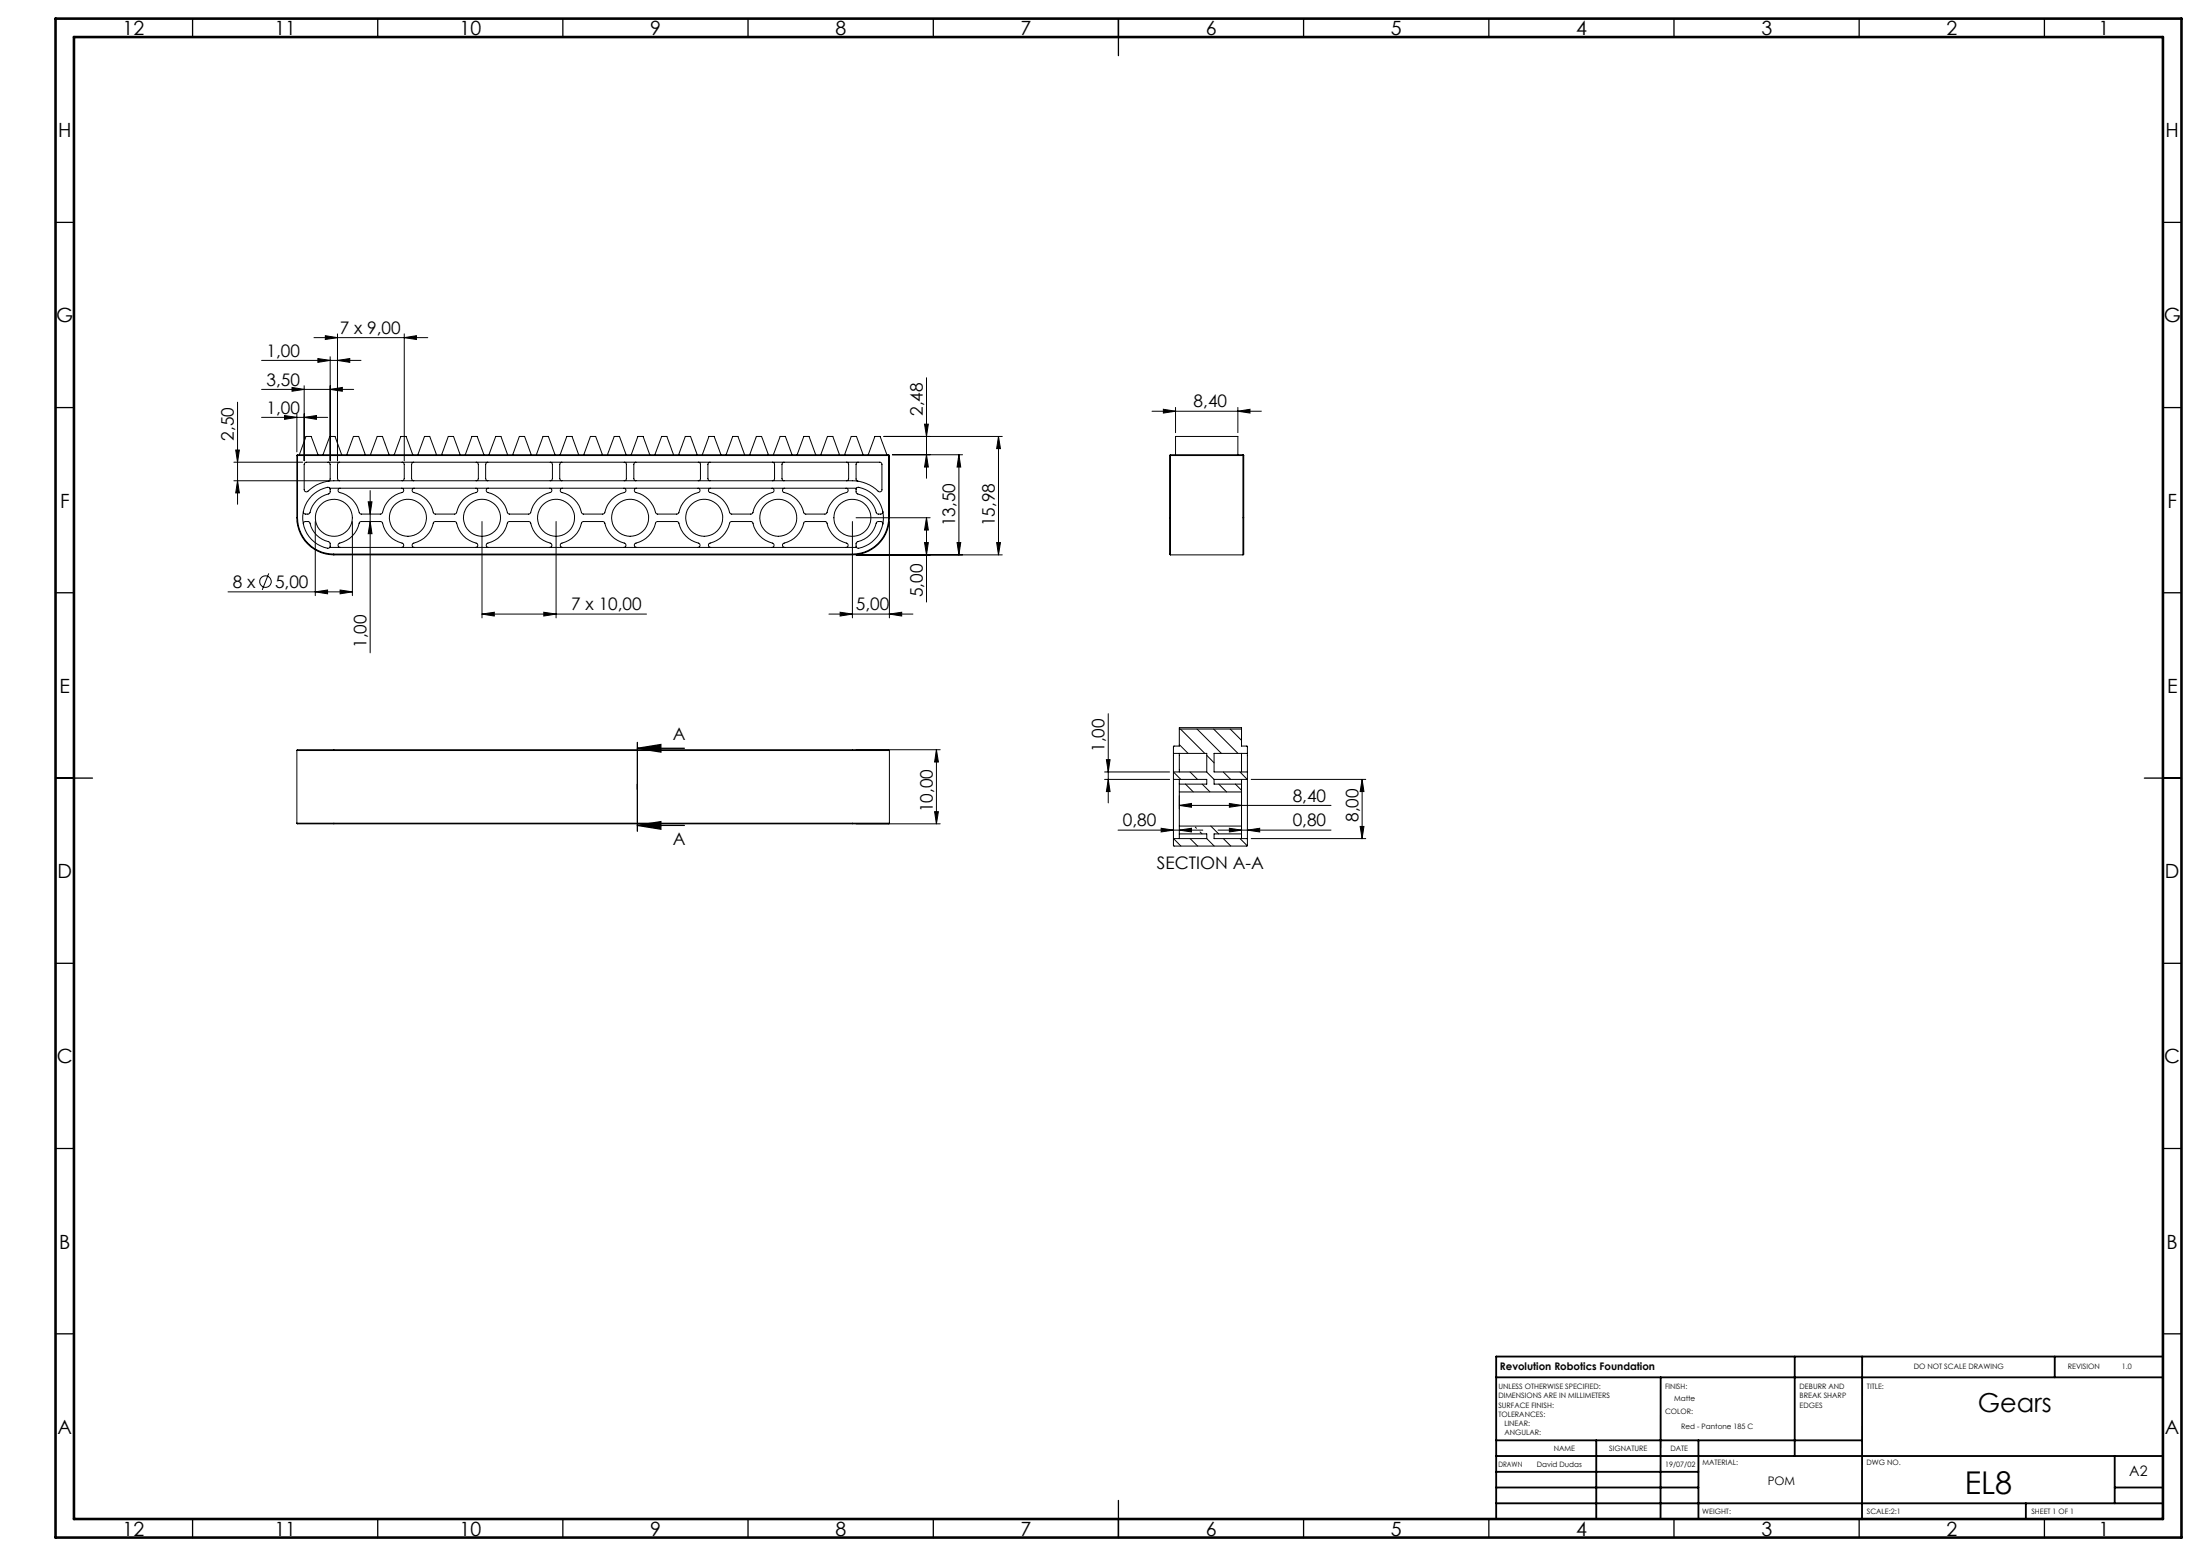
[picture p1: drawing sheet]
<svg xmlns="http://www.w3.org/2000/svg" width="594mm" height="420mm" viewBox="0 0 594 420" stroke-linecap="round" stroke-linejoin="round" font-family="sans-serif">
<g fill="none" stroke="#000" stroke-width=".27">
<path d="M70.6 97.3h26.9M84.8 91.1h30.7M85.8 96.8l3.3 .5-3.3 .5zM87.8 90.6l3.3 .5-3.3 .5zM89.1 96.3v28.1M91.1 97.3l3.3-.5v1zM91.1 90.1v34.3M109.1 91.1l3.3-.5v1zM109.1 90.1v34.3M64.1 108.6v27.5M70.6 105.1h24.9M70.6 112.7h17.9"/>
<path d="M76.8 112.2l3.4 .5-3.4 .5zM78.8 104.6l3.3 .5-3.3 .5zM80.2 111.7v10.3M82.1 112.7l3.3-.5v1zM82.1 104.1v20.3M89.1 105.1l3.3-.5v1zM238.7 117.8h31.9M249.6 114.5h1l-.4 3.3zM250.2 102v27.1M269.6 117.8l.5 3.3h-1zM269.6 117.8v32M311 111h29.6"/>
<path d="M314.1 110.5l3.3 .5-3.3 .5zM317.4 110v6.8M334.2 111l3.3-.5v1zM334.2 110v6.8M63.1 124.8h18.6M63.1 129.8h26M63.6 121.5h1l-.5 3.3zM64.1 129.8l.5 3.3h-1zM80.2 123h.1M80.2 139.8h.1M80.2 139.8a10 10 0 0 0 9.9 10M80.2 123v16.8"/>
<path d="M80.3 122.7l-.1 .3M80.3 122.7v.3M80.3 139.8a9.8 9.8 0 0 0 9.8 9.8M80.3 122.7h159.6M80.3 123h159.6M80.3 123v16.8M80.8 122.7l1.8-4.9h1.4l1.9 4.9M82.3 124.9l.3-.1h155.1l.4 .5v6.9a.59 .59 0 0 1-.3 .5 .59 .59 0 0 1-.7-.1 10.1 10.1 0 0 0-6.9-2.8h-140.1a10.7 10.7 0 0 0-7.3 3l-.5-.2-.2-.4v-6.8zM87.2 122.7l1.8-4.9h1.5l1.8 4.9M88.5 124.8l.5 .1 .1 .5v3.9l-.1 .4-.4 .2M89 131.8l-.2-.2a8.2 8.2 0 0 0-5.9 12.5 7.1 7.1 0 0 0 5.9 3.8l.2-.1M89 131.8l.1 .2-.1 1.1a7.4 7.4 0 0 0-5.5 5.5l-1 .2a.57 .57 0 0 1-.6-.7"/>
<path d="M89 131.8h142.2M91.7 124.8l-.4 .1-.2 .5v3.8l.2 .4 .4 .2M91.9 131.8a.59 .59 0 0 0-.6 .5 .59 .59 0 0 0 .4 .6 7.7 7.7 0 0 1 5.5 5.7l5.6 .2 .4-.2a7.4 7.4 0 0 1 5.5-5.7l.3-.6-.2-.4-.4-.1M93.6 122.7l1.8-4.9h1.4l1.8 4.9M99.4 135.4h1l-.5 3.4zM99.9 132.4v43.8M100 122.7l1.8-4.9h1.5l1.8 4.9M106.4 122.7l1.8-4.9h1.4l1.8 4.9M108.5 124.8l.5 .1 .1 .5v3.8l-.1 .4-.5 .2M111.7 124.8l-.4 .1-.2 .5v3.8l.2 .4 .4 .2M111.9 131.8a.59 .59 0 0 0-.6 .5 .59 .59 0 0 0 .4 .6 7.7 7.7 0 0 1 5.5 5.7l5.6 .2 .4-.2a7.4 7.4 0 0 1 5.5-5.7l.3-.6-.2-.4-.4-.1M112.8 122.7l1.8-4.9h1.4l1.9 4.9"/>
<path d="M119.2 122.7l1.8-4.9h1.4l1.8 4.9M125.6 122.7l1.8-4.9h1.4l1.9 4.9M128.6 124.8l.4 .1 .2 .5v3.8l-.2 .4-.4 .2M131.7 124.8l-.4 .1-.2 .5v3.8l.2 .4 .4 .2M131.9 131.8a.59 .59 0 0 0-.6 .5 .59 .59 0 0 0 .4 .6 7.7 7.7 0 0 1 5.5 5.7l5.6 .2 .4-.2a7.4 7.4 0 0 1 5.5-5.7l.3-.6-.2-.4-.4-.1M132 122.7l1.8-4.9h1.5l1.8 4.9M138.4 122.7l1.8-4.9h1.4l1.8 4.9M144.8 122.7l1.8-4.9h1.5l1.8 4.9M148.6 124.8l.4 .1 .2 .5v3.8l-.2 .4-.4 .2M151.2 122.7l1.8-4.9h1.4l1.8 4.9M151.7 124.8l-.4 .1-.2 .5v3.8l.2 .4 .4 .2M151.9 131.8a.59 .59 0 0 0-.6 .5 .59 .59 0 0 0 .4 .6 7.7 7.7 0 0 1 5.5 5.7l5.6 .2 .4-.2a7.4 7.4 0 0 1 5.5-5.7l.3-.6-.2-.4-.4-.1"/>
<path d="M157.6 122.7l1.8-4.9h1.4l1.9 4.9M164 122.7l1.8-4.9h1.5l1.8 4.9M168.5 124.8l.4 .1 .2 .4v4l-.2 .4-.4 .1M170.4 122.7l1.8-4.9h1.4l1.8 4.9M171.7 124.8l-.6 .5v4l.6 .5M171.9 131.8a.59 .59 0 0 0-.6 .5 .59 .59 0 0 0 .4 .6 7.9 7.9 0 0 1 5.5 5.7l5.6 .2 .4-.2a7.4 7.4 0 0 1 5.5-5.7l.3-.6-.2-.4-.4-.1M176.8 122.7l1.8-4.9h1.5l1.8 4.9M183.2 122.7l1.8-4.9h1.4l1.8 4.9M188.5 124.8l.4 .1 .2 .4v4l-.2 .4-.4 .1M189.6 122.7l1.8-4.9h1.4l1.9 4.9M191.7 124.8l-.6 .5v4l.6 .5M191.9 131.8a.59 .59 0 0 0-.6 .5 .59 .59 0 0 0 .4 .6 7.9 7.9 0 0 1 5.5 5.7l5.6 .2 .4-.2a7.4 7.4 0 0 1 5.5-5.7l.3-.4v-.4l-.6-.3"/>
<path d="M196 122.7l1.8-4.9h1.4l1.8 4.9M202.4 122.7l1.8-4.9h1.4l1.9 4.9M208.5 124.8l.4 .1 .2 .4v4l-.2 .4-.4 .1M208.8 122.7l1.8-4.9h1.5l1.8 4.9M211.7 124.8l-.6 .5v4l.6 .5M211.9 131.8a.59 .59 0 0 0-.6 .5 .59 .59 0 0 0 .4 .6 7.4 7.4 0 0 1 5.4 5.7l.4 .2h5.3l.4-.2a7.4 7.4 0 0 1 5.5-5.7l.3-.4v-.4l-.6-.3M215.2 122.7l1.8-4.9h1.4l1.8 4.9M221.6 122.7l1.8-4.9h1.5l1.8 4.9M228 122.7l1.8-4.9h1.4l1.8 4.9M228.5 124.8l.4 .1 .2 .4v4l-.2 .4-.4 .1M231.1 139.8h20M231.2 131.8l.3-.2a8.3 8.3 0 0 1 7 8.2 8.3 8.3 0 0 1-7 8.1l-.3-.1"/>
<path d="M231.2 131.8l.1 1.3a7.4 7.4 0 0 1 5.5 5.5l1 .2a.61 .61 0 0 0 .6-.7M231.7 124.8l-.3 .1-.3 .4v4.1l.5 .5M234.4 122.7l1.8-4.9h1.4l1.9 4.9M239.9 122.7v.3M239.9 122.7l.2 .3M239.9 123h.2M239.9 139.8a9.8 9.8 0 0 1-9.7 9.8M239.9 139.8h.2M239.9 123v16.8M240.1 139.8a10 10 0 0 1-9.9 10M240.1 123v16.8M240.9 122.7h19"/>
<path d="M250.2 122.7l.4 3.4h-1zM250.2 139.8l.4 3.3h-1zM250.2 139.8v22.7M258.9 122.7l.5 3.4h-1zM258.9 122.7v27.1M315.8 123v26.6l.2 .2M315.8 123h.2M316 123v26.8M316 122.7v.3M316 122.7l-.2 .3M316 122.7h19.6M316 123h19.6"/>
<path d="M317.4 122.7v-4.9h16.8v4.9M335.6 123v26.8M335.6 122.7v.3M335.6 123h.2M335.6 122.7l.2 .3M335.8 123v26.6l-.2 .2M61.6 159.8h33.5M72.6 154.8l-1.8 4.4M81.9 141.5a.57 .57 0 0 1 .6-.7l1 .1a7.4 7.4 0 0 0 5.5 5.5l.1 .4-.1 1M85.1 159.8l3.3-.5v1zM85.1 140.8v20M89 147.8h142.2"/>
<path d="M90.1 149.6v.2M90.1 149.8h140.1M90.1 149.6h140.1M91.8 159.3l3.3 .5-3.3 .5zM91.9 147.8a.59 .59 0 0 1-.6-.6 .59 .59 0 0 1 .4-.6 7.8 7.8 0 0 0 5.5-5.7l5.6-.1 .4 .2a7.7 7.7 0 0 0 5.7 5.8v.6l-.5 .4M95.1 140.8v20M99.9 140.8l.5 3.3h-1zM111.9 147.8a.59 .59 0 0 1-.6-.6 .59 .59 0 0 1 .4-.6 7.8 7.8 0 0 0 5.5-5.7l5.6-.1 .4 .2a7.7 7.7 0 0 0 5.7 5.8v.6l-.5 .4M130.1 140.8v26M131.9 147.8a.59 .59 0 0 1-.6-.6 .59 .59 0 0 1 .4-.6 7.8 7.8 0 0 0 5.5-5.7l5.6-.1 .4 .2a7.7 7.7 0 0 0 5.7 5.8v.6l-.5 .4M150.1 140.8v26M151.9 147.8a.59 .59 0 0 1-.6-.6 .59 .59 0 0 1 .4-.6 7.8 7.8 0 0 0 5.5-5.7l5.6-.1 .4 .2a7.7 7.7 0 0 0 5.7 5.8v.6l-.5 .4"/>
<path d="M171.9 147.8a.59 .59 0 0 1-.6-.6 .59 .59 0 0 1 .4-.6 8 8 0 0 0 5.5-5.7l5.6-.1 .4 .2a7.7 7.7 0 0 0 5.7 5.8v.6l-.5 .4M191.9 147.8a.59 .59 0 0 1-.6-.6 .59 .59 0 0 1 .4-.6 8 8 0 0 0 5.5-5.7l5.6-.1 .4 .2a7.7 7.7 0 0 0 5.7 5.8l.1 .6-.6 .4M211.9 147.8a.59 .59 0 0 1-.6-.6 .59 .59 0 0 1 .4-.6 7.4 7.4 0 0 0 5.4-5.6l.4-.2h5.3l.4 .2a7.7 7.7 0 0 0 5.7 5.8l.1 .6-.6 .4M230.2 149.6v.2M230.2 140.8v26M231.1 149.8h39.5M238.4 141.5a.61 .61 0 0 0-.6-.7l-1 .1a7.4 7.4 0 0 1-5.5 5.5l-.1 1.4M240.1 140.8v26M249.6 146.5h1l-.4 3.3zM258.4 146.5h1l-.5 3.3zM269.1 146.5h1l-.5 3.3zM316 149.8h19.6"/>
<path d="M130.1 165.8l3.4-.5v1zM130.1 165.8h44.5M146.8 165.3l3.3 .5-3.3 .5zM223.8 165.8h22.7M226.8 165.3l3.4 .5-3.4 .5zM240.1 165.8l3.4-.5v1zM299.2 192.6v24.1M318.4 196.8h16.8M318.7 196.8l6.6 6.6M323.2 196.8l6.6 6.6M327.7 196.8l6.6 6.6M332.2 196.8l3 3"/>
<path d="M80.2 202.6h159.9M80.2 202.6l.1-.2h159.6l.2 .2M80.2 202.6v19.6M231.1 202.4h22.8M240.1 202.6v19.6M252.3 219.1h1.1l-.6 3.3zM252.8 202.4v20M252.8 202.4l.6 3.3h-1.1zM298.2 210.4h17.6M298.2 208.4h17.6M298.7 205.1h1l-.5 3.3zM299.2 210.4l.5 3.3h-1z"/>
<path d="M316.8 203.4v-1.9l1.6-.1v-5h16.8v5l1.6 .1v1.9M316.8 210.4v16M316.8 203.4v7M316.8 210.4h9v1.2h-7.4M316.8 203.4h9v5M318.4 217.4l3.3-.5v1zM318.4 210.4v1.2M318.4 213.8v9.2M318.4 203.4v5M318.4 211.6v2.2M318.4 214.8v3.6M318.4 217.4h41"/>
<path d="M318.4 213.8h16.8M318.4 201l2.4 2.4M320.1 211.6l2.1 2.2M321.3 208.4l2 2M324.6 211.6l2.1 2.2M325.8 208.4l2 2M325.8 208.4h-9l2 2M325.8 203.9l2 2M327.8 210.4h9M327.8 210.4v1.2h7.4M329.1 211.6l2.1 2.2M330.3 208.4l2 2"/>
<path d="M331.9 216.9l3.3 .5-3.3 .5zM333.6 211.6l1.6 1.7M334.8 208.4l2 2M335.2 213.8v9.2M335.2 210.4v1.2M335.2 203.4v5M335.2 211.6v2.2M335.2 214.8v3.6M336.8 210.4v16M336.8 203.4v7M336.8 203.4h-9v5h9M337.8 210.4h31"/>
<path d="M367.8 210.4v16M367.8 210.4l.5 3.3h-1.1zM80.2 222.2h159.9M80.2 222.2l.1 .2h159.7l.1-.2M231.1 222.4h22.8M301.9 224.1h22.9M313.5 223.6l3.3 .5-3.3 .5zM316.8 226.4l.1 2h19.8l.1-2M316.8 226.4h9M316.9 226.4l1.9 2M318.4 224.1l3.3-.5v1zM318.4 225.1v1.3"/>
<path d="M318.4 223v2.1M318.4 225.1h7.4v1.3M318.4 223h16.8M321.3 226.4l2.1 2M322.7 223.3l.3 .3M324 224.6l.6 .5M325.8 226.4l2 2M326.9 223l2.1 2.1M328.9 224.1h30.5M330.3 226.4l2 2M331.9 223.6l3.3 .5-3.3 .5zM334.8 226.4l2 1.9"/>
<path d="M335.2 225.1v1.3M335.2 225.1h-7.4v1.3h9M335.2 223v2.1M336.8 224.1l3.3-.5v1zM337.8 226.4h31M367.2 223.1h1.1l-.5 3.3z"/>
<circle cx="90.1" cy="139.8" r="5"/>
<circle cx="110.1" cy="139.8" r="5"/>
<circle cx="130.1" cy="139.8" r="5"/>
<circle cx="150.1" cy="139.8" r="5"/>
<circle cx="170.1" cy="139.8" r="5"/>
<circle cx="190.1" cy="139.8" r="5"/>
<circle cx="210.1" cy="139.8" r="5"/>
<circle cx="230.1" cy="139.8" r="5"/>
<circle cx="71.7" cy="157" r="1.55"/>
</g>
<g fill="none" stroke="#000" stroke-width=".35">
<path d="M52 5v5M102 5v5M152 5v5M202 5v5M252 5v5M302 5v10M352 5v5M402 5v5M452 5v5M502 5v5M552 5v5M15 60h5"/>
<path d="M584 60h5M15 110h5M584 110h5M15 160h5M584 160h5M15 210h10M172.1 202l6.3-1v2zM172.1 202h12.7M172.1 200.4v24M579 210h10M172.1 222.8l6.3-1v2zM172.1 222.8h12.7"/>
<path d="M15 260h5M584 260h5M15 310h5M584 310h5M15 360h5M584 360h5M52 410v5M102 410v5M152 410v5M202 410v5M252 410v5M302 405v10"/>
<path d="M352 410v5M402 410v5M452 410v5M502 410v5M552 410v5"/>
</g>
<g fill="none" stroke="#000" stroke-width=".5">
<path d="M404 371.8h180M448.4 371.8l-.1 38.3M484.6 366.2v26.8M502.8 366.2l-.1 43.9M554.8 366.2v5.6M584 366.2h-180v43.8M404 388.8h98.8M404 397.3h54.6M404 393h180M431 388.8v21.2M458.6 388.8v21.2M571 393v12.8"/>
<path d="M404 405.8h180M404 401.5h54.6M547 405.8v4.2M571 401.5h13"/>
</g>
<path d="M15 5h574v410h-574zM20 10h564v400h-564z" fill="none" stroke="#000" stroke-width=".7"/>
<g fill="#000">
<path d="M314.1 110.5l3.3 .5-3.3 .5zM334.2 111l3.3-.5v1z"/>
<path d="M63.6 121.5h1l-.5 3.3zM64.1 129.8l.5 3.3h-1zM252.8 202.4l.6 3.3h-1.1zM252.3 219.1h1.1l-.6 3.3zM367.8 210.4l.5 3.3h-1.1zM367.2 223.1h1.1l-.5 3.3zM298.7 205.1h1l-.5 3.3zM299.2 210.4l.5 3.3h-1z"/>
<path d="M99.4 135.4h1l-.5 3.4zM99.9 140.8l.5 3.3h-1z"/>
<path d="M250.2 122.7l.4 3.4h-1zM249.6 114.5h1l-.4 3.3zM269.1 146.5h1l-.5 3.3zM269.6 117.8l.5 3.3h-1zM258.4 146.5h1l-.5 3.3zM258.9 122.7l.5 3.4h-1zM249.6 146.5h1l-.4 3.3zM250.2 139.8l.4 3.3h-1z"/>
<path d="M85.1 159.8l3.3-.5v1zM91.8 159.3l3.3 .5-3.3 .5zM87.8 90.6l3.3 .5-3.3 .5zM109.1 91.1l3.3-.5v1zM85.8 96.8l3.3 .5-3.3 .5zM91.1 97.3l3.3-.5v1zM78.8 104.6l3.3 .5-3.3 .5zM89.1 105.1l3.3-.5v1zM76.8 112.2l3.4 .5-3.4 .5zM82.1 112.7l3.3-.5v1z"/>
<path d="M146.8 165.3l3.3 .5-3.3 .5zM130.1 165.8l3.4-.5v1zM240.1 165.8l3.4-.5v1zM226.8 165.3l3.4 .5-3.4 .5z"/>
<path d="M172.1 202l6.3-1v2zM172.1 222.8l6.3-1v2z"/>
<path d="M318.4 217.4l3.3-.5v1zM331.9 216.9l3.3 .5-3.3 .5z"/>
<path d="M318.4 224.1l3.3-.5v1zM313.5 223.6l3.3 .5-3.3 .5z"/>
<path d="M331.9 223.6l3.3 .5-3.3 .5zM336.8 224.1l3.3-.5v1z"/>
</g>
<text font-size="8.5" x="530.5" y="403.2">EL8</text>
<text font-size="7.1" x="534" y="381">Gears</text>
<g font-size="5.3">
<text x="33.1" y="9.5">12</text>
<text x="74.1" y="9.5">11</text>
<text x="124.1" y="9.5">10</text>
<text x="175.6" y="9.5">9</text>
<text x="225.6" y="9.5">8</text>
<text x="275.6" y="9.5">7</text>
<text x="325.6" y="9.5">6</text>
<text x="375.6" y="9.5">5</text>
<text x="425.6" y="9.5">4</text>
<text x="475.6" y="9.5">3</text>
<text x="525.6" y="9.5">2</text>
<text x="566.6" y="9.5">1</text>
<text x="15.7" y="37">H</text>
<text x="584.7" y="37">H</text>
<text x="15.2" y="87">G</text>
<text x="584.2" y="87">G</text>
<text x="16.2" y="137">F</text>
<text x="585.2" y="137">F</text>
<text x="16.1" y="187">E</text>
<text x="585.1" y="187">E</text>
<text x="15.5" y="237">D</text>
<text x="584.5" y="237">D</text>
<text x="15.4" y="287">C</text>
<text x="584.4" y="287">C</text>
<text x="16" y="337">B</text>
<text x="585" y="337">B</text>
<text x="15.5" y="387">A</text>
<text x="584.5" y="387">A</text>
<text x="33.1" y="414.5">12</text>
<text x="74.1" y="414.5">11</text>
<text x="124.1" y="414.5">10</text>
<text x="175.6" y="414.5">9</text>
<text x="225.6" y="414.5">8</text>
<text x="275.6" y="414.5">7</text>
<text x="325.6" y="414.5">6</text>
<text x="375.6" y="414.5">5</text>
<text x="425.6" y="414.5">4</text>
<text x="475.6" y="414.5">3</text>
<text x="525.6" y="414.5">2</text>
<text x="566.6" y="414.5">1</text>
</g>
<g font-size="4.7">
<text x="91.7" y="90.1">7 x 9,00</text>
<text x="71.9" y="96.3">1,00</text>
<text x="71.9" y="104.1">3,50</text>
<text x="71.9" y="111.6">1,00</text>
<text x="249.1" y="112.3" transform="rotate(-90 249.1 112.3)">2,48</text>
<text x="322.3" y="110">8,40</text>
<text x="63.1" y="118.9" transform="rotate(-90 63.1 118.9)">2,50</text>
<text x="257.9" y="142.1" transform="rotate(-90 257.9 142.1)">13,50</text>
<text x="268.6" y="142.1" transform="rotate(-90 268.6 142.1)">15,98</text>
<text x="62.9" y="158.7">8 x</text>
<text x="74.3" y="158.7">5,00</text>
<text x="249.1" y="161.2" transform="rotate(-90 249.1 161.2)">5,00</text>
<text x="154.2" y="164.7">7 x 10,00</text>
<text x="231.1" y="164.7">5,00</text>
<text x="98.9" y="174.9" transform="rotate(-90 98.9 174.9)">1,00</text>
<text x="181.6" y="199.8">A</text>
<text x="298.2" y="203" transform="rotate(-90 298.2 203)">1,00</text>
<text x="251.9" y="219.3" transform="rotate(-90 251.9 219.3)">10,00</text>
<text x="349" y="216.4">8,40</text>
<text x="366.8" y="221.9" transform="rotate(-90 366.8 221.9)">8,00</text>
<text x="303.2" y="223">0,80</text>
<text x="349" y="223">0,80</text>
<text x="181.6" y="228.1">A</text>
<text x="312.4" y="234.7">SECTION A-A</text>
</g>
<text font-size="3.9" x="574.9" y="398.5">A2</text>
<text font-size="3.2" x="477.3" y="400.9">POM</text>
<text font-size="2.8" x="405" y="369.9">Revolution Robotics Foundation</text>
<g font-size="2">
<text x="516.7" y="369.6">DO NOT SCALE DRAWING</text>
<text x="558.3" y="369.6">REVISION</text>
<text x="572.9" y="369.6">1.0</text>
<text x="404.6" y="374.9">UNLESS OTHERWISE SPECIFIED:</text>
<text x="404.6" y="377.4">DIMENSIONS ARE IN MILLIMETERS</text>
<text x="449.6" y="374.9">FINISH:</text>
<text x="485.9" y="374.9">DEBURR AND</text>
<text x="485.9" y="377.4">BREAK SHARP</text>
<text x="504.1" y="374.9">TITLE:</text>
<text x="404.6" y="379.9">SURFACE FINISH:</text>
<text x="404.6" y="382.4">TOLERANCES:</text>
<text x="449.6" y="381.8">COLOR:</text>
<text x="452" y="378.3">Matte</text>
<text x="485.9" y="379.9">EDGES</text>
<text x="406.2" y="384.9">LINEAR:</text>
<text x="406.2" y="387.4">ANGULAR:</text>
<text x="453.9" y="385.7">Red - Pantone 185 C</text>
<text x="404.6" y="396">DRAWN</text>
<text x="414.9" y="396">David Dudas</text>
<text x="419.5" y="391.8">NAME</text>
<text x="434.5" y="391.7">SIGNATURE</text>
<text x="449.6" y="395.9">19/07/02</text>
<text x="451" y="391.7">DATE</text>
<text x="459.6" y="395.5">MATERIAL:</text>
<text x="504" y="395.5">DWG NO.</text>
<text x="459.6" y="408.5">WEIGHT:</text>
<text x="504.1" y="408.6">SCALE:2:1</text>
<text x="548.5" y="408.6">SHEET 1 OF 1</text>
</g>
</svg>
